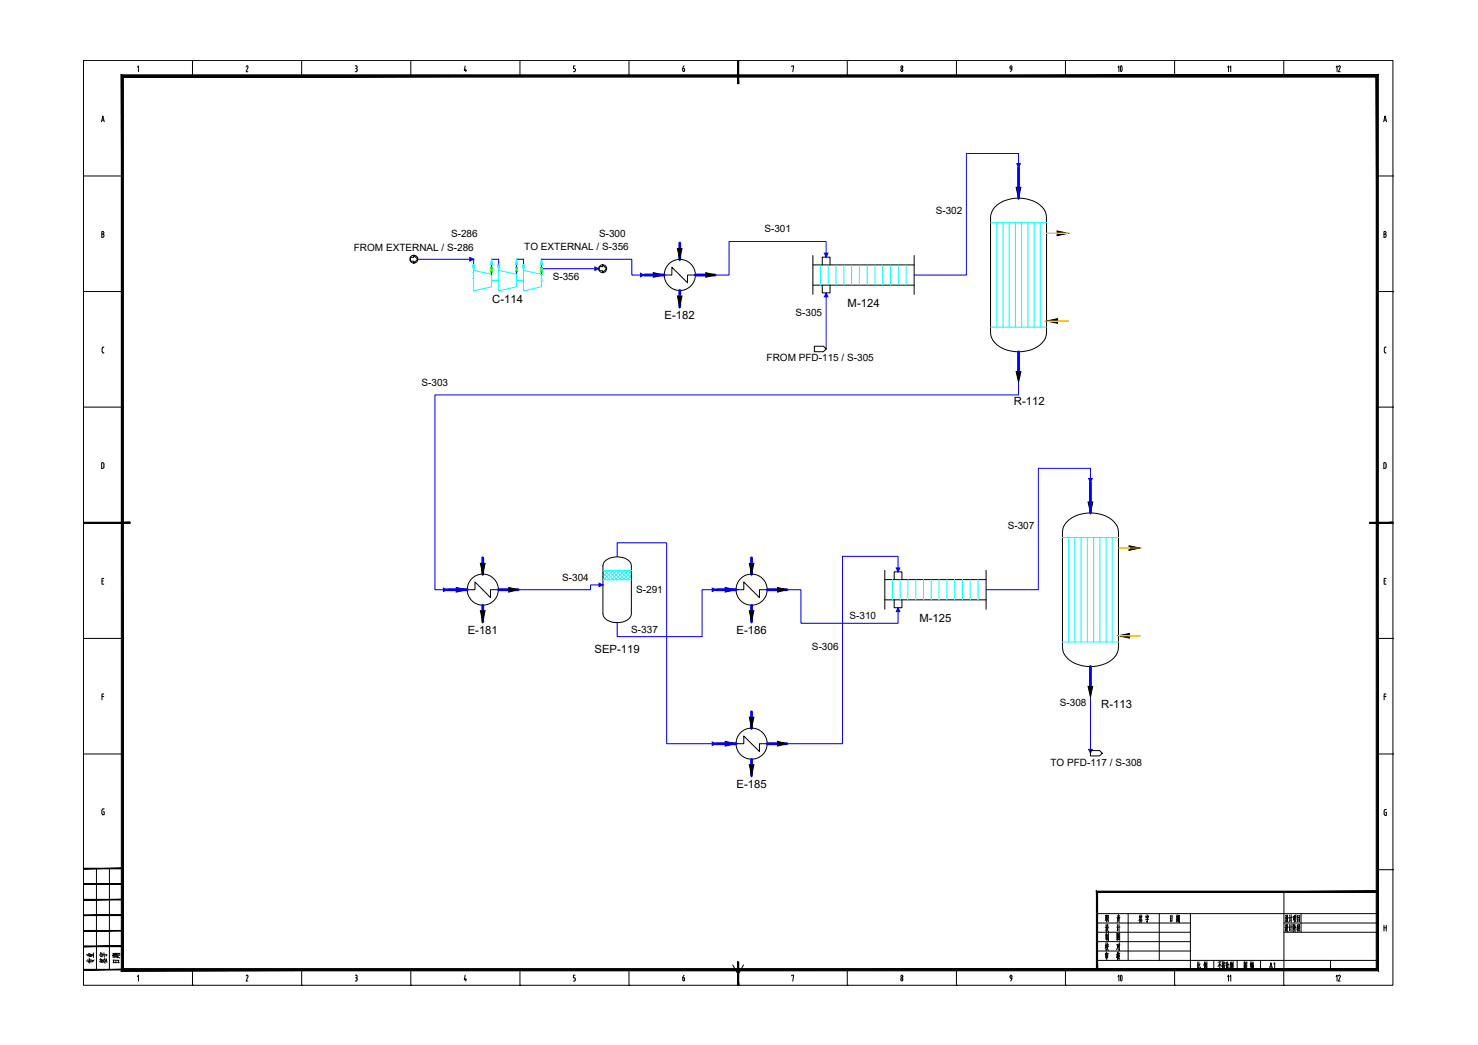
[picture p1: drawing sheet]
<svg xmlns="http://www.w3.org/2000/svg" width="420mm" height="297mm" viewBox="0 0 420 297" stroke-linecap="round" stroke-linejoin="round" font-family="sans-serif">
<g fill="none" stroke="#000" stroke-width=".28">
<path d="M23.7 17.2h372.3v262.9h-372.3zM39.1 19.1l.3-.4v1.7M54.7 17.2h.1M54.7 17.2v4.4M70.2 18.7l.3 .2v.3M70.2 18.7l-.2 .3M70.4 19.3l-.4 1.1h.5M85.8 17.2h.1M85.8 17.2v4.4M101 18.7h.2M101.1 19.5h.3l.1 .3M101.3 18.7l.2 .4-.2 .3"/>
<path d="M101.5 19.8v.2M101.5 20l-.2 .3M116.8 17.2h.1M116.8 17.2v4.4M132.2 18.7l-.2 1.3h.6M132.4 19.6v.8M147.8 17.2h.1M147.8 17.2v4.4M163.3 19.5l.2 .1v.4M163.5 18.7h-.5v.8h.3M163.6 20l-.3 .3M178.8 17.2h.1"/>
<path d="M178.8 17.2v4.4M194.1 20l.3 .3 .2-.3M194.5 18.7l-.4 .7M194.6 19.8v.2M194.6 19.8l-.1-.3h-.4v.5M209.8 17.2h.1M225.1 18.9v-.2h.5l-.2 1.7M240.9 17.2h.1M240.9 17.2v4.4M256.1 20l.3 .3 .3-.3M271.9 17.2h.1M271.9 17.2v4.4"/>
<path d="M287.6 19.6l-.3 .7M287.7 19.1l-.2-.4a.45 .45 0 0 0-.4 .5 .45 .45 0 0 0 .5 .4v-.5M302.9 17.2h.1M302.9 17.2v4.4M333.9 17.2h.1M333.9 17.2v4.4M364.9 17.2h.1M364.9 17.2v4.4M28.9 34.6l.3-1.6 .4 1.6M29 34.1h.5M101 20.4h.2M163 20.4h.3"/>
<path d="M256.1 20l.3-.5 .2 .1v.4M393.3 34.6l.4-1.6 .5 1.6M393.5 34.1h.5M23.7 50h11.1M391.5 50h4.5M396 50h.1M28.9 66.5h.3M29.2 65.8h-.3v1.7h.3M29.3 65.8l.2 .4-.2 .3 .3 .5-.3 .4M393.4 65.8l.6 .2v.4l-.3 .1 .4 .5-.2 .4-.5 .1zM393.4 66.5h.3M23.7 82.9h11.1"/>
<path d="M29 99.1v.8M29.1 99.9l.1 .4h.3M29.5 98.7h-.3l-.1 .4M391.5 82.9h4.5M393.5 99.1v.8M393.6 99.9l.2 .4M393.8 98.7h.2M393.8 98.7l-.2 .4M396 82.9h.1M23.7 115.7h11.1M391.5 115.7h4.5M393.8 100.3h.2"/>
<path d="M396 115.7h.1M29.5 132v.7M29.6 132.6l-.4 .5M29.6 132l-.2-.4-.5-.1v1.7h.3M394 132v.7M394.1 132.6l-.4 .5M394.1 132l-.2-.4-.5-.1v1.7h.3M396 148.6h.1M29 165.1h.4M29.5 164.4h-.5v1.7h.5M393.5 165.1h.4M394 164.4h-.5v1.7h.5"/>
<path d="M23.7 181.5h11.1M29 198h.5M29.5 197.3h-.5v1.6M391.5 181.5h4.5M393.5 198h.5M394 197.3h-.5v1.6M396 181.5h.1M23.7 214.3h11.1M391.5 214.3h4.5M396 214.3h.1M28.9 230.4v.8M29.4 230.7h.2v.9l-.5-.1-.1-.4"/>
<path d="M29.6 229.9l-.5 .1-.1 .4M394.1 230.1l-.5 .1-.1 .4v.9l.6 .3v-.9h-.2M27.4 246.9v28.7M31.1 246.9v28.7M311.9 259.7h79.6M320.7 259.7v13.3M326.1 260l.1 .3M329.6 259.7v13.3M338.4 259.7v15.9M365 253.5v22.1M369.9 259.7v5.3M391.5 247.2h4.5"/>
<path d="M396 247.2h.1M39.1 277.6l.3-.4v1.7M54.7 275.6v4.5M70 277.4l.4-.2 .1 .5M70.4 277.8l-.4 1.1h.5M85.8 275.6v4.5M101 277.2l.5 .2v.3l-.2 .2M101 278.9h.2M101.1 277.9l.3 .1 .1 .3M101.5 278.3v.2M101.5 278.5l-.2 .3M116.8 275.6v4.5"/>
<path d="M132.2 277.2l-.2 1.3h.6M132.4 278.1v.8M147.8 275.6v4.5M163 278.9h.3M163.3 277.9l.2 .2v.4M163.5 277.2h-.5v.7h.3M163.6 278.5l-.3 .3M178.8 275.6v4.5M194.1 278.5l.3 .3 .2-.3M194.3 277.9h-.2v.6M194.4 277.9l.2 .4M194.5 277.2l-.4 .7"/>
<path d="M194.6 278.3v.2M208.3 274.3l1.5 2.7 1.6-2.7M225.1 277.4v-.2h.5l-.2 1.7M240.9 275.6v4.5M256.1 278.5l.3-.6 .2 .2v.4M256.1 278.5l.3 .3 .3-.3M271.9 275.6v4.5M287.1 277.5l.3-.3 .3 .3M287.1 277.6l.2 .4 .3 .1v-.5M287.6 278.1l-.3 .7M302.9 275.6v4.5M311.9 273h79.6"/>
<path d="M311.9 262.4h26.5M311.9 265h26.5M311.9 267.7h26.5M311.9 270.3h26.5M324 261.6v.3M324.1 260l-.2 .9M324.1 260.5v.3M324.2 261.5l.1 .4M324.2 260.8l.5 .8M324.3 260.4l-.3 .1M324.4 261.3h-.4M324.4 260.1l-.6 1.6"/>
<path d="M324.4 261.5l-.1 .6M324.5 260.5v.3M324.6 262l-.7 .2M324.7 260.4l-.3 .1M325.8 260.3l-.1 .5M326.1 261v1.2l-.2-.3M326.3 260.8h-.4M326.3 260.7l-.1 .4M326.5 260.4l-.7 .1M326.5 260.3l-.1 .5M326.5 261.3l-.8 .1M332.7 260.3v1.7"/>
<path d="M333.1 261l-.4 .1M333.1 261.7l-.4 .1M333.2 260.3l-.5 .1M333.2 260.3l-.1 1.6M333.9 275.6v4.5M334.5 260.1v1.3M334.5 261.6l-.1 .5M334.7 261.6l.1 .3M334.8 260.8h-.3M334.8 261.1h-.3M334.8 260v1.4M334.9 260.4l-.5 .1"/>
<path d="M334.9 261.4l-.5 .1M335.1 260.2l-.2 2M335.2 260.7l-.1 .1M335.2 261.2l-.1 .1M335.3 260.2v2l-.2-.2M335.3 260.3h-.2M340.5 273.5v1.7M340.7 274.2l-.2 .2M340.8 274.9l-.4 .5M340.8 273.4v1.8l.2 .2h.2v-.5M341.2 274l-.4 .6M342.4 273.8v1.7"/>
<path d="M342.5 273.3l-.3 1.1M342.5 274.4l.2 .3M342.7 273.7l-.2 .9M342.8 274.1l-.3 1.2M342.8 274.1h-.2M342.8 273.6l-.3 .2M342.9 273.9v1M343.1 273.3v2.1l-.2-.3M345 273v2.6M346.7 273.9v1.5M346.8 273.4l-.6 1.4M346.9 274.1l.3 .6"/>
<path d="M347.2 273.4l-.9 .1M347.6 273.2v2.2l-.2-.2M347.7 274.3l-.3 .3M347.7 273.9l-.3 .1M347.8 273.6v.5M347.9 273.9l-.1 .9 .4 .6M347.9 273.3l.1 .3M348.1 274.4l-.4 1.1M348.2 273.7l-.4 .1M348.3 273.6l-.1 .4M348.3 274.4l-.6 .1M348.6 273.5v1.7"/>
<path d="M348.9 274.9l-.3 .5M348.9 274.2l-.3 .1M349 273.4v1.8l.2 .1h.2v-.5M349.3 274l-.3 .6M349.9 273.7v1.7M350 273.3l-.3 1M350 274.4l.1 .3M350 274.1l.3-.1-.3 1.3M350.1 273.7l-.2 .9M350.3 273.6l-.3 .1M350.4 273.9v.9M350.5 273.3v2.1l-.1-.3"/>
<path d="M351.7 273v2.6M353.7 275.3h.7M353.7 273.4v2M354 274.1l.4 .5M354 274.9l.1 .2M354 274.6l.1 .2M354.1 273.7l-.3 .6M354.2 273.9l-.2 .1M354.2 273.8l-.5 .9M354.4 273.4v2M354.4 273.5l-.7 .1M355.5 273.8v.9"/>
<path d="M355.6 273.3v2.1M355.8 273.8l-.1 .8M355.8 273.9l-.3 .1M355.8 274.4v1M355.9 273.8v.6M356.1 274.5v.8M356.3 274.9h-.4M356.3 275.3l-.5 .1M356.3 273.8h-.4M356.3 273.8l-.1 .4M356.3 274.2h-.4M356.3 274.5h-.5"/>
<path d="M356.3 273.5h-.5M356.3 274.4v1M364.9 275.6v4.5M365 262.4h26.5M365 265h26.5M365.4 262.8l.1 .4M365.4 260.2l.2 .3M365.5 263.4v1M365.5 263.6h-.3M365.5 260.8l-.2 .1M365.5 260.8v1M365.6 264.1l-.2 .6"/>
<path d="M365.7 263.9l.3 .9h.2M365.7 261.5l-.3 .5M365.7 261.3l.6 .8M365.7 263.2l-.1 .6M365.7 262.9l.3-.1v.6l.2 .2M365.7 262.8v.4M365.8 260.1l-.1 1M366 260.1v.7h.3M366 260.2h-.2M366 263.7l-.3 .1M366 263.6l-.5 1.2M366.1 261l-.5 1.2"/>
<path d="M366.1 261.1h-.4M366.5 262.8l.2 .4M366.6 260.1l.1 .4M366.6 263.5l-.2 .1M366.6 263.4v1.1M366.7 260.8h-.2M366.7 260.7l-.1 1.2M366.7 264.1l-.1 .5M366.8 261.5l-.2 .4M367 262.7v2.1M367.1 260v2.2M367.3 263.5l-.5 .1"/>
<path d="M367.4 260.8l-.6 .1M367.6 262.7v2.1M367.7 260.5v.9M367.7 262.9h-.1M367.8 262.8l-.1 1.3v-.2M367.9 260.5h-.3M367.9 261.3l-.3 .3M368 263.6l-.3 1.2M368 260.5v1.1M368 262.9l.5 .8M368.1 262.7l-.3 1M368.2 263.5v1.4"/>
<path d="M368.2 260.8l-.3 1.4M368.2 260.2v.4M368.2 261.6l.2 .5M368.4 260.6l-.4 .1M368.4 260.5v1.1M368.5 260.1l-.6 .1M368.8 262.9v1.8M368.9 260.2v1.8M369 263.6l-.2 .1M369 263.3h-.2M369 263.9l-.4 .2M369 262.8l-.2 .3"/>
<path d="M369.1 263.9l.4 .8M369.1 263.8l.3-.1-.4 1.1M369.2 262.8l-.1 .9M369.4 262.8l.1 .7M369.4 261.2l-.5 .1M369.4 260.8h-.5M369.4 262.9h-.2M369.4 261.7l-.5 .1M369.5 260.3l-.6 .1M369.5 260.2l-.1 1.8M378.2 273v2.6M393.4 263v1.7"/>
<path d="M393.4 263.7h.7M394.1 263v1.7M54.7 280.1h.1M85.8 280.1h.1M116.8 280.1h.1M147.8 280.1h.1M178.8 280.1h.1M209.8 280.1h.1M240.9 280.1h.1M271.9 280.1h.1M302.9 280.1h.1M333.9 280.1h.1"/>
<path d="M364.9 280.1h.1"/>
<circle cx="256.3" cy="19.1" r=".32"/>
<circle cx="256.3" cy="277.5" r=".32"/>
</g>
<g fill="#000" stroke="#000" stroke-width=".28">
<path d="M209.7 17.2l.3 6.6v-6.6zM209.7 17.2l.3 6.6h-.3z"/>
<path d="M34.5 21.3l.6 254v-253.4zM34.5 21.3l.6 254-.6 .7zM35.1 275.3l-.6 .7 356.7-.7zM34.5 276l356.7-.7 .6 .7zM391.2 21.9v253.4l.6 .7zM391.8 21.3v254.7l-.6-254.1zM35.1 21.9h356.1l.6-.6zM34.5 21.3h357.3l-356.7 .6z"/>
<path d="M23.7 148.4v.4l13.3-.4zM23.7 148.8l13.3-.4v.4z"/>
<path d="M389.3 148.8h6.7v-.4zM389.3 148.4h6.7l-6.7 .4z"/>
<path d="M23.7 255.8h11.1v-.2zM23.7 255.6h11.1l-11.1 .2z"/>
<path d="M23.7 251.4h11.1v-.2zM23.7 251.2h11.1l-11.1 .2z"/>
<path d="M23.7 247h11.1v-.2zM23.7 246.8h11.1l-11.1 .2z"/>
<path d="M312 253.7h79.5v-.4zM311.7 253.3h79.8l-79.5 .4zM311.7 253.3l.3 22.3v-21.9zM311.7 253.3l.3 22.3h-.3z"/>
<path d="M23.7 275.7h11.1v-.2zM23.7 275.5h11.1l-11.1 .2z"/>
<path d="M23.7 269.1h11.1v-.2zM23.7 268.9h11.1l-11.1 .2z"/>
<path d="M23.7 264.7h11.1v-.2zM23.7 264.5h11.1l-11.1 .2z"/>
<path d="M23.7 260.3h11.1v-.3zM23.7 260h11.1l-11.1 .3z"/>
<path d="M209.7 273.4v6.7h.3zM209.7 273.4h.3v6.7z"/>
</g>
<g fill="none" stroke="#0ff" stroke-width=".28">
<path d="M233.2 75.3v5.8M235.4 75.3v5.8M237.6 75.3v5.8M239.9 75.3v5.8M242.1 75.3v5.8M244.3 75.3v5.8M246.5 75.3v5.8M248.7 75.3v5.8M250.9 75.3v5.8M253.1 75.3v5.8M255.4 75.3v5.8M257.6 75.3v5.8"/>
<path d="M281.6 63.3h15.9M283.4 63.3v29.7M285.1 63.3v29.7M286.9 63.3v29.7M288.7 63.3v29.7M290.4 63.3v29.7M292.2 63.3v29.7M294 63.3v29.7M295.7 63.3v29.7M281.6 93h15.9M302 152.8h16M303.8 152.8v29.7"/>
<path d="M305.5 152.8v29.7M307.3 152.8v29.7M309.1 152.8v29.7M310.9 152.8v29.7M312.7 152.8v29.7M314.4 152.8v29.7M316.2 152.8v29.7M171.4 164l.8 .8M171.4 162.9l1.9 1.9M171.4 162.2h8.1M171.4 164.8h8.1M171.8 162.2l2.6 2.6"/>
<path d="M172 162.2l-.6 .6M172.9 162.2l2.6 2.6M173.1 162.2l-1.7 1.7M174 162.2l2.6 2.6M174.2 162.2l-2.6 2.6M175.1 162.2l2.6 2.6M175.3 162.2l-2.6 2.6M176.2 162.2l2.6 2.6M176.4 162.2l-2.6 2.6M177.3 162.2l2.2 2.2M177.5 162.2l-2.6 2.6M178.4 162.2l1.1 1.1"/>
<path d="M178.6 162.2l-2.6 2.6M179.5 162.4l-2.4 2.4M179.5 163.5l-1.3 1.3M179.5 164.5l-.2 .3M179.5 162.2h.1M253.7 164.7v5.8M255.9 164.7v5.8M258.1 164.7v5.8M260.3 164.7v5.8M262.5 164.7v5.8M264.7 164.7v5.8M266.9 164.7v5.8"/>
<path d="M269.2 164.7v5.8M271.4 164.7v5.8M273.6 164.7v5.8M275.8 164.7v5.8M278 164.7v5.8M302 182.5h16"/>
</g>
<g fill="none" stroke="#000" stroke-width=".28">
<path d="M282.9 58.8a10.2 10.2 0 0 1 13.3 0 4.1 4.1 0 0 1 1.3 3v32.8a6.1 6.1 0 0 1-5.7 5.2 9.4 9.4 0 0 1-9.5-3l-.6-1.5-.1-.7v-32.8a4.6 4.6 0 0 1 1.3-3zM188.8 78.2h2.2v-2.2l4.4 4.4v-2.2h2.2M231.1 72.6v11.1M231.1 75.3h28.8M233.8 75.3v-2.2h2.2v2.2M259.9 72.6v11.1M231.1 81.1h28.8M233.8 81.1v2.2h2.2v-2.2M172.1 159.4a5.4 5.4 0 0 1 7.1 .4l.3 1v13.7a3.5 3.5 0 0 1-4 2.5 3.5 3.5 0 0 1-4.1-2.5v-13.7l.3-1zM303.3 148.3a10.1 10.1 0 0 1 13.4 0 3.9 3.9 0 0 1 1.3 2.9v32.8a5.7 5.7 0 0 1-4.7 5 9.8 9.8 0 0 1-10.5-2.7l-.5-.8-.3-1.5v-32.8a3.9 3.9 0 0 1 1.3-2.9zM132.8 167.6h2.2v-2.2l4.4 4.5v-2.3h2.3M209.2 167.6h2.2v-2.2l4.5 4.5v-2.3h2.2"/>
<path d="M251.5 170.5h28.8M251.5 162.1v11.1M251.5 164.7h28.8M254.2 164.7v-2.2h2.2v2.2M254.2 170.5v2.2h2.2v-2.2M280.3 162.1v11.1M209.2 211.4h2.2v-2.2l4.5 4.4v-2.2h2.2"/>
<circle cx="193.3" cy="78.2" r="4.4"/>
<circle cx="137.3" cy="167.6" r="4.4"/>
<circle cx="213.7" cy="167.6" r="4.4"/>
<circle cx="213.7" cy="211.4" r="4.4"/>
</g>
<g fill="none" stroke="#00f" stroke-width=".8">
<path d="M289.5 47.6v8.7M183.2 78.2h5.6M193.2 69.1v4.6M197.6 78.2h5.7M193.2 82.6v4.6M289.5 100v5.6M310 137.1v8.7M137.2 158.6v4.6M213.6 158.6v4.6M127.2 167.6h5.6M137.2 172.1v4.6M141.7 167.6h5.6"/>
<path d="M203.6 167.6h5.6M213.6 172.1v4.6M218.1 167.6h5.6M310 189.5v5.6M203.6 211.4h5.6M213.6 202.3v4.7M213.6 215.8v4.7M218.1 211.4h5.6"/>
</g>
<g fill="#000" stroke="#000" stroke-width=".28">
<path d="M288.9 53.2h1.3l-.7 3.1zM185.7 77.5l3.1 .7-3.1 .6zM192.6 70.6h1.3l-.7 3.1zM200.6 77.5l2.7 .7-2.7 .6zM300.5 65.6l3.1 .7-3.1 .7zM192.6 84.1h1.3l-.7 3.1zM297.5 91.3l3.1-.7v1.3zM288.9 105.6h1.3l-.7 3.1zM309.3 142.7h1.4l-.7 3.1zM321 155.1l3 .7-3 .6zM129.7 167l3.1 .6-3.1 .7zM136.6 160.1h1.3l-.7 3.1z"/>
<path d="M136.6 173.6h1.3l-.7 3.1zM144.6 167l2.7 .6-2.7 .7zM206.1 167l3.1 .6-3.1 .7zM213 160.1h1.3l-.7 3.1zM213 173.6h1.3l-.7 3.1zM221.1 167l2.6 .6-2.6 .7zM309.3 195.1h1.3l-.6 3.1zM318 180.7l3-.6v1.3zM206.1 210.7l3.1 .7-3.1 .7zM213 203.9h1.3l-.7 3.1zM221.1 210.7l2.6 .7-2.6 .7zM213 217.4h1.3l-.7 3.1z"/>
</g>
<!-- layer: EQUIPMENT -->
<path d="M134.6 73.7v1.6M139.7 76.1v-2.4h2.1v3.2M139.7 77.3v.7M146.8 74.6v1.5M146.8 77.2v.8M146.8 73.7h2v1.6M153.9 73.7v2.4M153.9 77.3v.7" fill="none" stroke="#00f" stroke-width=".28"/>
<path d="M139.4 76.1h.7l-.7 1.2h.7zM146.5 76.1h.7l-.7 1.1h.7zM153.6 76.1h.7l-.7 1.2h.7z" fill="none" stroke="#0f0" stroke-width=".28"/>
<g fill="none" stroke="#0ff" stroke-width=".28">
<path d="M134.4 75.9h.2M134.4 77.5h.2M134.4 79.1h.2M134.6 75.3v7.4l5.1-1.2v-3.5l-5.1-1.1M139.7 79.7h2.1M141.8 76.9l5 1.1v3.5l-5 1.2zM146.8 79.7h2M146.8 73.7v.9M148.8 76.9l5.1 1.1v3.5l-5.1 1.2zM148.8 75.3v1.6M153.9 78h.4M153.9 79.6h.4"/>
<path d="M154.1 76.4h.2"/>
</g>
<g fill="#0ff" stroke="#0ff" stroke-width=".28">
<path d="M134.4 75.3h.6l-.4 1.6z"/>
<path d="M139.7 73.7l.4 1.5h-.7z"/>
<path d="M141.4 75.3h.7l-.3 1.6z"/>
<path d="M148.5 75.3h.7l-.4 1.6z"/>
<path d="M153.9 73.7l.3 1.5h-.6z"/>
<path d="M146.8 73.7l.3 1.5h-.6z"/>
</g>
<path d="M297.5 66.3h6.1M297.5 91.3h6.1h-3M318 155.8h6M318 180.7h6h-3" fill="none" stroke="#ffbf00" stroke-width=".38"/>
<!-- layer: STREAM -->
<g fill="none" stroke="#00f" stroke-width=".28">
<path d="M289.5 47.6v-4h-14.8v34.6h-14.8M118.7 73.7h15.9M153.9 73.7h25.7v4.5h3.6M154.3 76.4h15.9M234.9 73.1v-4.4h-27.7v9.5h-3.9M234.9 83.3v15.9M289.5 108.7v3.6h-165.9v55.3h3.6M310 137.1v-4h-14.8v34.5h-14.9M175.5 158.3v-4h14v57.1h14.1M171.4 166.3h-3.5v1.3h-20.6M203.6 167.6h-4v13.4h-24.1v-4M223.7 167.6h4v9.6h27.6v-4.5"/>
<path d="M255.3 162.5v-4.4h-15.8v53.3h-15.8M310 198.2v15.9"/>
</g>
<!-- layer: STREAM_ARROW -->
<g fill="#00f" stroke="#00f" stroke-width=".28">
<path d="M133.5 73.2l1.1 .5-1.1 .5z"/>
<path d="M202.5 210.9l1.1 .5-1.1 .5z"/>
<path d="M182.1 77.7l1.1 .5-1.1 .5z"/>
<path d="M234.3 72h1.1l-.5 1.1z"/>
<path d="M289.1 46.5h1l-.6 1.1z"/>
<path d="M126.1 167.2l1.1 .4-1.1 .5z"/>
<path d="M170.3 165.8l1.1 .5-1.1 .4z"/>
<path d="M234.9 83.3l.5 1.1h-1.1z"/>
<path d="M254.8 161.4h1l-.5 1.1z"/>
<path d="M309.5 136h1l-.5 1.1z"/>
<path d="M309.5 213h1l-.5 1.1z"/>
<path d="M255.3 172.7l.5 1.1h-1z"/>
<path d="M202.5 167.2l1.1 .4-1.1 .5z"/>
<path d="M169.1 75.9l1.1 .5-1.1 .5z"/>
</g>
<!-- layer: CONNECTOR -->
<g fill="none" stroke="#000" stroke-width=".28">
<path d="M116.7 73.1h.9v-.5l1.1 1.1-1.1 1.1v-.6h-.9zM170.3 75.8h1v-.5l1.1 1.1-1.1 1.1v-.6h-1zM231.5 98.4h2.6l.8 .8-.8 .8h-2.6zM310 213.3h2.6l.7 .8-.7 .8h-2.6z"/>
<circle cx="117.7" cy="73.7" r="1.12"/>
<circle cx="171.3" cy="76.4" r="1.12"/>
</g>
<g font-size="6.6">
<text x="315.7" y="22.2">10</text>
<text x="315.7" y="280.8">10</text>
</g>
<g font-size="5.3">
<text x="312.9" y="266">设 计</text>
<text x="27.5" y="275.2" transform="rotate(-90 27.5 275.2)">专业</text>
<text x="31.4" y="275.2" transform="rotate(-90 31.4 275.2)">签字</text>
<text x="34.9" y="274.8" transform="rotate(-90 34.9 274.8)">日期</text>
<text x="312.9" y="271.3">校 对</text>
</g>
<g font-size="4.4">
<text x="382.1" y="21.5" transform="rotate(-90 382.1 21.5)">12</text>
<text x="363.4" y="276.6" transform="rotate(-90 363.4 276.6)">A1</text>
<text x="382.1" y="280.1" transform="rotate(-90 382.1 280.1)">12</text>
</g>
<g font-size="3.5">
<text x="350.7" y="21.5" transform="rotate(-90 350.7 21.5)">11</text>
<text x="350.7" y="280.1" transform="rotate(-90 350.7 280.1)">11</text>
</g>
<g font-size="3.2">
<text x="139.9" y="86.2">C-114</text>
<text x="240.9" y="87.2">M-124</text>
<text x="188.9" y="90.8">E-182</text>
<text x="288.2" y="115">R-112</text>
<text x="261.4" y="176.7">M-125</text>
<text x="133" y="180.2">E-181</text>
<text x="169" y="185.5">SEP-119</text>
<text x="209.4" y="180.2">E-186</text>
<text x="313" y="201.4">R-113</text>
<text x="209.4" y="224">E-185</text>
</g>
<g font-size="2.8">
<text x="217.3" y="66">S-301</text>
<text x="266" y="60.9">S-302</text>
<text x="100.6" y="71.5">FROM EXTERNAL / S-286</text>
<text x="128.2" y="67.5">S-286</text>
<text x="149" y="71.1">TO EXTERNAL / S-356</text>
<text x="170.3" y="67.5">S-300</text>
<text x="157.1" y="79.5">S-356</text>
<text x="226.1" y="89.9">S-305</text>
<text x="217.9" y="102.7">FROM PFD-115 / S-305</text>
<text x="119.8" y="109.6">S-303</text>
<text x="286.5" y="150.4">S-307</text>
<text x="159.8" y="165.2">S-304</text>
<text x="180.8" y="168.6">S-291</text>
<text x="179.4" y="180">S-337</text>
<text x="241.5" y="176.1">S-310</text>
<text x="230.8" y="184.8">S-306</text>
<text x="301.3" y="200.8">S-308</text>
<text x="298.6" y="217.7">TO PFD-117 / S-308</text>
</g>
</svg>
